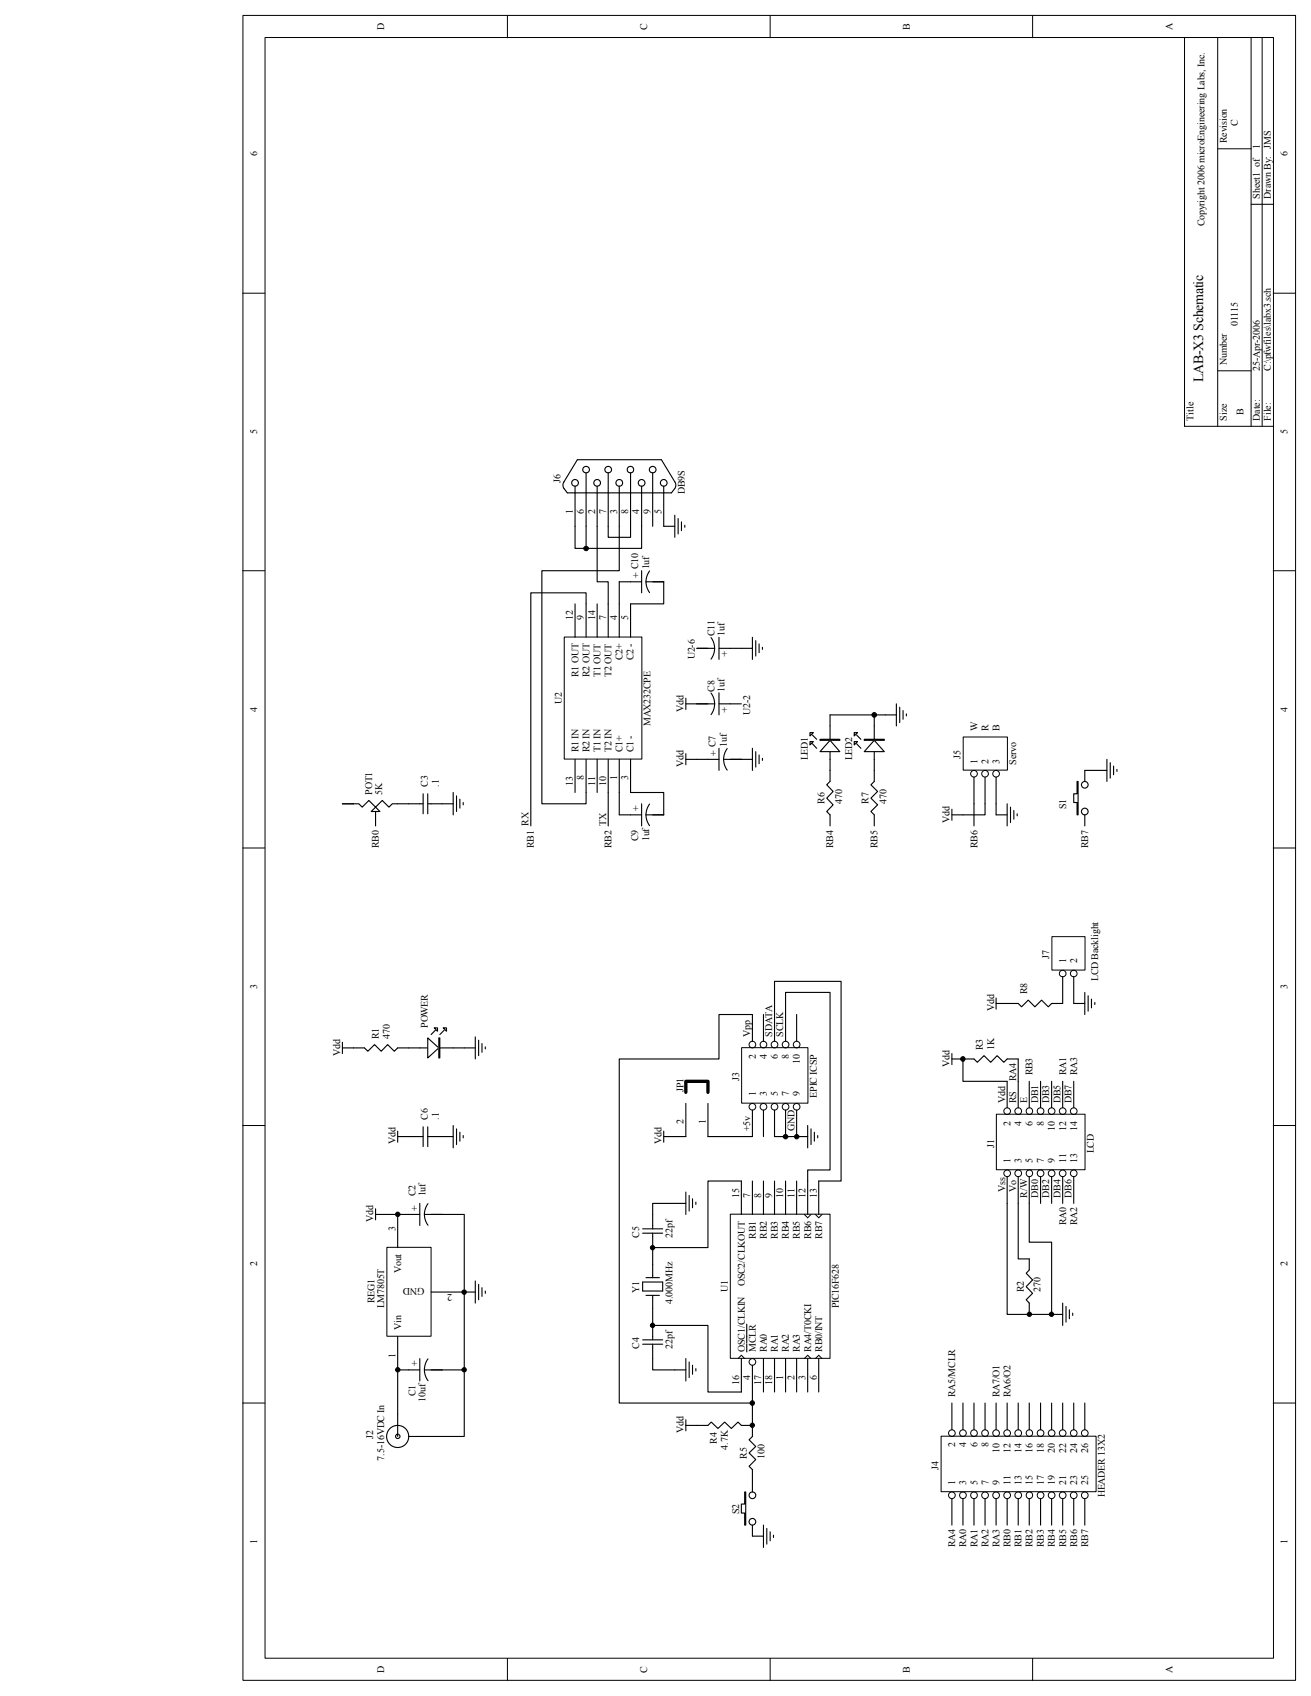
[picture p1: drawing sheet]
<svg xmlns="http://www.w3.org/2000/svg" width="216mm" height="279mm" viewBox="0 0 216 279" stroke-linecap="round" stroke-linejoin="round" font-family="sans-serif">
<g fill="none" stroke="#000" stroke-width=".16">
<path d="M40 2.5h173.4v274.3h-173.4zM43.6 6.2h166.1v267h-166.1zM83.6 2.6v3.6M126.8 2.6v3.6M170.1 2.6v3.6M195.1 6.2v64h14.6M200.5 6.2v64M206 6.2v64M207.9 6.2v64M200.5 24.5h5.5M206 33.7h3.7M40 48.3h3.6"/>
<path d="M209.7 48.3h3.6M200.5 61.1h5.5M40 94h3.6M209.7 94h3.6M40 139.7h3.6M209.7 139.7h3.6M40 185.4h3.6M209.7 185.4h3.6M40 231.1h3.6M209.7 231.1h3.6M83.6 273.2v3.7M126.8 273.2v3.7"/>
<path d="M170.1 273.2v3.7"/>
</g>
<path d="M63.8 205.5h7.2v14.6h-7.2z" fill="#fff"/>
<g fill="none" stroke="#000" stroke-width=".16">
<path d="M63.7 205.5h7.3v14.6h-7.3z"/>
<circle cx="65.5" cy="200.1" r=".37"/>
</g>
<g fill="none" stroke="#000" stroke-width=".18">
<path d="M61.8 199.1v1.9M69.1 198.2v3.7M70.5 198.3l-.5 1-.1 .8M61.8 200.1h1.9M69.1 200.1h-3.6v5.4M69.9 200.1l.1 .7 .5 1M69.9 200.1h2.9M71 212.9h7.3M78.3 211v3.7M78.8 211.6v2.5M79.4 212.1v1.5M79.9 212.7v.4"/>
<path d="M65.5 220.2v5.5h3.6M65.5 233v1.8M67.3 236.6h1.8M69.1 223.8v3.7M69.9 225.7l.1 .7 .5 1.1M69.9 225.7h2.9M70.5 223.9l-.5 1-.1 .8"/>
</g>
<circle cx="65.5" cy="200.1" r=".37" fill="#000"/>
<circle cx="65.5" cy="236.6" r=".37" fill="#fff"/>
<g fill="none" stroke="#000" stroke-width=".18">
<path d="M67.3 187.2h2.4M69.7 185.6v3.3M70.4 187.2h4.2M70.4 185.6v3.3M74.6 185.4v3.7M75.2 186v2.6M75.7 186.5v1.5M76.3 187.1v.4M72.8 200.1h3.7v36.5h-7.4M65.5 225.7v7.3M72.8 225.7h3.7"/>
<circle cx="65.5" cy="236.6" r="1.82"/>
<circle cx="65.5" cy="236.6" r=".37"/>
</g>
<path d="M155 236.6h25.5v9.1h-25.5z" fill="#fff"/>
<g fill="none" stroke="#000" stroke-width=".16">
<path d="M155 236.6h25.5v9.1h-25.5z"/>
<circle cx="156.8" cy="236.1" r=".55"/>
<circle cx="158.6" cy="236.1" r=".55"/>
<circle cx="160.4" cy="236.1" r=".55"/>
<circle cx="162.2" cy="236.1" r=".55"/>
<circle cx="164" cy="236.1" r=".55"/>
<circle cx="165.9" cy="236.1" r=".55"/>
<circle cx="167.7" cy="236.1" r=".55"/>
<circle cx="169.5" cy="236.1" r=".54"/>
<circle cx="171.4" cy="236.1" r=".55"/>
<circle cx="173.2" cy="236.1" r=".55"/>
<circle cx="175" cy="236.1" r=".55"/>
<circle cx="176.8" cy="236.1" r=".55"/>
<circle cx="178.6" cy="236.1" r=".55"/>
<circle cx="156.8" cy="246.3" r=".55"/>
<circle cx="158.6" cy="246.3" r=".55"/>
<circle cx="160.4" cy="246.3" r=".55"/>
<circle cx="162.2" cy="246.3" r=".55"/>
<circle cx="164" cy="246.3" r=".55"/>
<circle cx="165.9" cy="246.3" r=".55"/>
<circle cx="167.7" cy="246.3" r=".55"/>
<circle cx="169.5" cy="246.3" r=".54"/>
<circle cx="171.4" cy="246.3" r=".55"/>
<circle cx="173.2" cy="246.3" r=".55"/>
<circle cx="175" cy="246.3" r=".55"/>
<circle cx="176.8" cy="246.3" r=".55"/>
<circle cx="178.6" cy="246.3" r=".55"/>
</g>
<g fill="none" stroke="#000" stroke-width=".18">
<path d="M56.4 132.4h2.7l.5 .6 1.1-1.1 1.1 1.1 1.1-1.1 1.2 1.1 .5-.6h2.7M61.8 133v3.1M65.5 186.4v1.8M65.5 187.2h1.8M156.8 231.1v4.4M158.6 231.1v4.4M160.4 231.1v4.4M162.2 231.1v4.4M164 231.1v4.4M165.9 231.1v4.4M167.7 231.1v4.4M169.5 231.1v4.4"/>
<path d="M171.4 231.1v4.4M173.2 231.1v4.4M175 231.1v4.4M176.8 231.1v4.4M178.6 231.1v4.4M156.8 246.9v4.3M158.6 246.9v4.3M160.4 246.9v4.3M162.2 246.9v4.3M164 246.9v4.3M165.9 246.9v4.3M167.7 246.9v4.3"/>
<path d="M169.5 246.9v4.3M171.4 246.9v4.3M173.2 246.9v4.3M175 246.9v4.3M176.8 246.9v4.3M178.6 246.9v4.3"/>
</g>
<path d="M61.1 133.7l.7-.7 .8 .7z" fill="#fff"/>
<path d="M144 117.8v9.1M61.1 133.7l.7-.7 .8 .7zM72.8 132.4h1.8M74.6 130.6v3.6M75.2 131.1v2.6M75.7 131.7v1.4M76.3 132.2v.4M141.1 121.1l.7 .7M141.1 122.5l.7 .8" fill="none" stroke="#000" stroke-width=".18"/>
<path d="M144 122l1.6 1.8h-3.3z" fill="#fff"/>
<path d="M144 122l1.6 1.8h-3.3z" fill="none" stroke="#000" stroke-width=".18"/>
<path d="M142.3 121.8h3.3v.2h-3.3z" fill-rule="evenodd" fill="#fff"/>
<path d="M142.3 121.8h3.3v.2h-3.3z" fill="none" stroke="#000" stroke-width=".18"/>
<path d="M140.7 120.7h.5l-.5 .5z" fill="#fff"/>
<path d="M140.7 120.7h.5l-.5 .5z" fill="none" stroke="#000" stroke-width=".18"/>
<path d="M140.7 122.2h.5l-.5 .5z" fill="#fff"/>
<path d="M136.7 117.8v9.1M133.8 121.1l.7 .7M133.8 122.5l.7 .8M140.7 122.2h.5l-.5 .5z" fill="none" stroke="#000" stroke-width=".18"/>
<path d="M136.7 122l1.6 1.8h-3.3z" fill="#fff"/>
<path d="M136.7 122l1.6 1.8h-3.3z" fill="none" stroke="#000" stroke-width=".18"/>
<path d="M135 121.8h3.3v.2h-3.3z" fill-rule="evenodd" fill="#fff"/>
<path d="M135 121.8h3.3v.2h-3.3z" fill="none" stroke="#000" stroke-width=".18"/>
<path d="M133.4 120.7h.5l-.5 .5z" fill="#fff"/>
<path d="M133.4 120.7h.5l-.5 .5z" fill="none" stroke="#000" stroke-width=".18"/>
<path d="M133.4 122.2h.5l-.5 .5z" fill="#fff"/>
<path d="M133.4 122.2h.5l-.5 .5zM67.3 172.6h9.2M71.7 169.7l-.7 .7M73.2 169.7l-.8 .7" fill="none" stroke="#000" stroke-width=".18"/>
<path d="M70.4 171l1.9 1.6-1.9 1.7z" fill="#fff"/>
<path d="M70.4 171l1.9 1.6-1.9 1.7z" fill="none" stroke="#000" stroke-width=".18"/>
<path d="M72.3 171h.1v3.3h-.1z" fill-rule="evenodd" fill="#fff"/>
<path d="M72.3 171h.1v3.3h-.1z" fill="none" stroke="#000" stroke-width=".18"/>
<path d="M73 169.3h.5v.6z" fill="#fff"/>
<path d="M73 169.3h.5v.6z" fill="none" stroke="#000" stroke-width=".18"/>
<path d="M71.5 169.3h.6v.6z" fill="#fff"/>
<path d="M178.6 126.9v1.8M178.6 134.2v1.9M56.4 171.7v1.9M56.4 172.6h1.8M71.5 169.3h.6v.6z" fill="none" stroke="#000" stroke-width=".18"/>
<path d="M177.4 128.7h.1v5.5h-.1v-2h-.6v-1.4h.6z" fill-rule="evenodd" fill="#fff"/>
<g fill="none" stroke="#000" stroke-width=".18">
<path d="M136.7 126.9v1.8l-.6 .6 1.1 1.1-1.1 1.1 1.1 1.1-1.1 1.1 .6 .5v1.9M144 126.9v1.8l-.6 .6 1.1 1.1-1.1 1.1 1.1 1.1-1.1 1.1 .6 .5v1.9M177.4 128.7h.1v5.5h-.1v-2h-.6v-1.4h.6zM58.2 172.6h1.8l.6 .6 1.1-1.1 1.1 1.1 1-1.1 1.1 1.1 .6-.6h1.8M63.7 200.1h1.8M65.5 234.8v1.8"/>
<circle cx="178.6" cy="133.7" r=".55"/>
<circle cx="178.6" cy="129.3" r=".55"/>
</g>
<path d="M93 104.9h12.7v20.1h-12.7z" fill="#fff"/>
<path d="M92.9 104.9h12.8v20.2h-12.8z" fill="none" stroke="#000" stroke-width=".16"/>
<g fill="none" stroke="#000" stroke-width=".18">
<path d="M95.1 75.7h13.8l2.3 3.8 .1 .4a1.68 1.68 0 0 1-.7 1.3h-17.2a1.67 1.67 0 0 1-.7-1.3l.1-.4zM96.5 77.9v12.4M100.2 77.9v10.6h3.6v-10.6M107.5 77.9v8.8M94.7 80.1v10.2h11v-10.2M94.7 99.5v5.5M96.5 99.5v5.5M98.3 80.1v15.7h1.9v9.2M98.3 99.5v5.5M102 80.1v13.9h-12.8v38.4h7.3v-7.3M105.7 95.8h-3.7v9.2M105.7 94v3.7"/>
<path d="M106.4 95.8l.1 .8 .5 1M106.4 95.8h2.9v3.7h-5.5v5.5M107 94.1l-.5 1-.1 .7M109.3 80.1v6.6h1.8M111.1 84.9v3.6M111.7 85.4v2.6M112.2 86v1.4M112.8 86.5v.4M112.9 116h4.8M112.9 115v1.9M114.8 106.8h2.9M117.1 105l.5 1.1 .1 .7"/>
<path d="M117.1 114.2l.5 1 .1 .8M117.7 106.8l-.1 .8-.5 1M117.7 116l-.1 .7-.5 1M118.4 106.8h5.5M118.4 105v3.6M118.4 114.1v3.7M118.4 116h3.7M123.9 105v3.6M124.5 105.5v2.6M125 106.1v1.4M125.6 106.6v.4M94.7 125.1v5.5"/>
<path d="M98.3 125.1v5.5M100.2 125.1v5.5M102 125.1v9.1h3.7M103.8 125.1v5.5h5.5v3.6h-2.9M105.7 132.4v3.7M106.4 134.2l.1 .8 .5 1M107 132.5l-.5 1-.1 .7M112.9 125.1h5.5M112.9 124.2v1.8M118.4 123.3v3.6M119.2 125.1l.2 1.1 .4 .7M119.2 125.1h4.7"/>
<path d="M119.8 123.3l-.4 .7-.2 1.1M123.9 123.3v3.6M124.5 123.8v2.6M125 124.4v1.4M125.6 124.9v.4"/>
<circle cx="94.7" cy="79.5" r=".55"/>
<circle cx="96.5" cy="77.4" r=".54"/>
<circle cx="98.3" cy="79.5" r=".55"/>
<circle cx="100.2" cy="77.4" r=".54"/>
<circle cx="102" cy="79.6" r=".56"/>
<circle cx="103.8" cy="77.4" r=".54"/>
<circle cx="105.7" cy="79.5" r=".55"/>
<circle cx="107.5" cy="77.4" r=".54"/>
<circle cx="109.3" cy="79.5" r=".55"/>
</g>
<path d="M158.7 121.4h7.2v5.4h-7.2z" fill="#fff"/>
<g fill="none" stroke="#000" stroke-width=".16">
<path d="M158.6 121.4h7.3v5.5h-7.3z"/>
<circle cx="160.4" cy="127.5" r=".55"/>
<circle cx="162.2" cy="127.5" r=".55"/>
<circle cx="164" cy="127.5" r=".55"/>
</g>
<g fill="none" stroke="#000" stroke-width=".18">
<path d="M96.5 99.5v-1.8h-9.1v38.4M136.7 117.8h10.9M147.6 116v3.6M148.2 116.5v2.5M148.7 117.1v1.4M149.3 117.6v.3M56.4 132.4h1.8M100.2 130.6v5.5M156.8 133.3v1.8M160.4 128v8.1M162.2 128v6.2h-5.4M164 128v6.2h1.9"/>
<path d="M165.9 132.4v3.7M166.4 133v2.5M167 133.5v1.5M167.5 134.1v.3M178.6 126.9h3.7M182.3 125.1v3.6M182.8 125.6v2.6M183.4 126.2v1.4M183.9 126.7v.4M76.5 172.6h1.8M78.3 170.8v3.7M78.8 171.4v2.5"/>
<path d="M79.4 171.9v1.5M79.9 172.5v.3"/>
</g>
<path d="M164.1 183.6h14.6v9.1h-14.6z" fill="#fff"/>
<g fill="none" stroke="#000" stroke-width=".16">
<path d="M164.1 183.6h14.6v9.1h-14.6z"/>
<circle cx="165.9" cy="193.3" r=".55"/>
<circle cx="165.9" cy="183" r=".55"/>
<circle cx="167.7" cy="183" r=".55"/>
<circle cx="167.7" cy="193.3" r=".55"/>
<circle cx="169.5" cy="183" r=".54"/>
<circle cx="169.5" cy="193.3" r=".54"/>
<circle cx="171.4" cy="193.3" r=".55"/>
<circle cx="171.4" cy="183" r=".55"/>
<circle cx="173.2" cy="183" r=".55"/>
<circle cx="173.2" cy="193.3" r=".55"/>
<circle cx="175" cy="193.3" r=".55"/>
<circle cx="175" cy="183" r=".55"/>
<circle cx="176.8" cy="183" r=".55"/>
<circle cx="176.8" cy="193.3" r=".55"/>
</g>
<g fill="none" stroke="#000" stroke-width=".18">
<path d="M165.9 178.1v4.4M167.7 178.1v4.4M169.5 178.1v4.4M171.4 178.1v4.4M173.2 178.1v4.4M175 178.1v4.4M176.8 178.1v4.4M165.9 193.8v22.7h9.1M167.7 193.8v13.6h1.8v1.8l-.5 .6 1.1 1.1-1.1 1.1 1.1 1.1-1.1 1 .5 .6v1.8M169.5 193.8v4.4M171.4 193.8v4.4M173.2 193.8v4.4"/>
<path d="M175 193.8v4.4M176.8 193.8v4.4M175 214.7v3.7M175.6 215.2v2.6M176.1 215.8v1.5M176.7 216.3v.4"/>
</g>
<path d="M173.3 154.3h5.4v5.5h-5.4z" fill="#fff"/>
<g fill="none" stroke="#000" stroke-width=".16">
<path d="M173.2 154.3h5.5v5.5h-5.5z"/>
<circle cx="175" cy="160.4" r=".54"/>
<circle cx="176.8" cy="160.4" r=".54"/>
</g>
<g fill="none" stroke="#000" stroke-width=".18">
<path d="M67.3 132.4h2.4M69.7 130.8v3.3M70.4 132.4h2.4M70.4 130.8v3.3M156.8 174.5h3.6l.6 .5 1.1-1.1 1.1 1.1 1-1.1 1.1 1.1 .6-.5h1.8v3.6M156.8 173.6v1.8M158.6 174.5v3.6h7.3M164 164.4v1.8M175 160.9v4.4h-1.8l-.6 .6-1.1-1.1-1.1 1.1-1.1-1.1-1.1 1.1-.5-.6h-3.7M176.8 160.9v4.4h1.8M178.6 163.5v3.6M179.2 164v2.6"/>
<path d="M179.7 164.6v1.4M180.3 165.1v.4M169.5 198.2v6.4h3.7v11.9M123.9 243.9v1.9M123.9 251.2v1.9"/>
</g>
<path d="M122.6 245.8h.2v5.4h-.2v-1.9h-.5v-1.5h.5z" fill-rule="evenodd" fill="#fff"/>
<g fill="none" stroke="#000" stroke-width=".18">
<path d="M112.9 234.8h3.7l.5-.5 1.1 1 1.1-1 1.1 1 1.1-1 .6 .5h1.8v1.8l-.5 .6 1.1 1.1-1.1 1.1 1.1 1.1-1.1 1.1 .5 .5v1.8M112.9 233.9v1.8M122.6 245.8h.2v5.4h-.2v-1.9h-.5v-1.5h.5z"/>
<circle cx="123.9" cy="250.7" r=".55"/>
<circle cx="123.9" cy="246.3" r=".55"/>
</g>
<path d="M122.2 172.6h10.9v9.1h-10.9z" fill="#fff"/>
<g fill="none" stroke="#000" stroke-width=".16">
<path d="M122.1 172.6h11v9.1h-11z"/>
<circle cx="123.9" cy="172.1" r=".55"/>
<circle cx="125.7" cy="172.1" r=".55"/>
<circle cx="127.6" cy="172.1" r=".55"/>
<circle cx="129.4" cy="172.1" r=".55"/>
<circle cx="131.2" cy="172.1" r=".55"/>
<circle cx="123.9" cy="182.3" r=".55"/>
<circle cx="125.7" cy="182.3" r=".55"/>
<circle cx="127.6" cy="182.3" r=".55"/>
<circle cx="129.4" cy="182.3" r=".55"/>
<circle cx="131.2" cy="182.3" r=".55"/>
</g>
<g fill="none" stroke="#000" stroke-width=".18">
<path d="M123.9 167.1v4.4M125.7 167.1v4.4M127.6 167.1v4.4M129.4 167.1v4.4M131.2 167.1v4.4M109.3 186.4v1.8M112.9 198.2h-5.4v4.2M112.9 181.8v5.4h-3.6M112.9 196.4v3.7M113.5 196.9v2.6M114 197.5v1.5M114.6 198v.4"/>
<path d="M116.6 181.8v5.4h7.3v-4.3M125.7 182.9v4.3M127.6 182.9v4.3M129.4 182.9v4.3M131.2 182.9v4.3h1.8M133 185.4v3.7M133.6 186v2.6M134.1 186.5v1.5M134.7 187.1v.4M105.8 202.4h3.3M105.8 203.2h3.3M105.8 211.2h3.3v1.5h-3.3z"/>
<path d="M106.4 210.5h2.2M106.4 213.4h2.2M107.5 203.2v7.3M107.5 213.4v2.2M107.5 218.4v2.3M105.8 220.7h3.3M105.8 221.4h3.3M107.5 221.4v4.3h5.4M112.9 223.8v3.7M113.5 224.4v2.5M114 224.9v1.5M114.6 225.5v.3"/>
</g>
<path d="M112.9 180v-1.9h3.7v1.9" fill="none" stroke="#000" stroke-width=".55"/>
<path d="M120.3 200h16.4v23.7h-16.4z" fill="#fff"/>
<g fill="none" stroke="#000" stroke-width=".16">
<path d="M120.3 200h16.4v23.8h-16.4zM132.5 200.1l.5 .5 .6-.5M134.3 200.1l.5 .5 .6-.5M121.5 223.8l.6-.5 .5 .5M132.5 223.8l.5-.5 .6 .5M134.3 223.8l.5-.5 .6 .5"/>
<circle cx="96.5" cy="90.4" r=".37"/>
<circle cx="144" cy="117.8" r=".38"/>
<circle cx="158.6" cy="174.4" r=".37"/>
<circle cx="129.4" cy="187.3" r=".37"/>
<circle cx="131.2" cy="187.3" r=".36"/>
<circle cx="76.4" cy="212.9" r=".36"/>
<circle cx="107.5" cy="205.5" r=".36"/>
<circle cx="107.5" cy="218.3" r=".37"/>
<circle cx="169.5" cy="216.5" r=".36"/>
<circle cx="173.2" cy="216.5" r=".36"/>
<circle cx="65.5" cy="225.7" r=".36"/>
<circle cx="76.4" cy="225.7" r=".36"/>
<circle cx="123.9" cy="234.8" r=".36"/>
<circle cx="123.9" cy="231.1" r=".37"/>
<circle cx="123.9" cy="224.4" r=".55"/>
</g>
<g fill="none" stroke="#000" stroke-width=".18">
<path d="M123.9 167.1h-5.5v7.4h-16.4v56.6h21.9M127.6 167.1v-5.4h10.9v32.9h-3.7v5.5M129.4 167.1v-3.6h7.3v29.2h-3.7v7.4M123.9 194.6v5.5M125.7 194.6v5.5M127.6 194.6v5.5M127.6 187.2h3.6M129.4 194.6v5.5M131.2 194.6v5.5M107.5 215.6v2.8h9.1v10.9h5.5v-5.5M122.1 200.1v-5.5h-5.5v10.9h-9.1M123 218.1v3.2"/>
<path d="M123 221.4v1.3M123.9 224.9v9.9M125.7 223.8v5.5M127.6 223.8v5.5M129.4 223.8v5.5M131.2 223.8v5.5M133 223.8v5.5M134.8 223.8v5.5M123.9 253.1h1.8M125.7 251.2v3.7M126.3 251.8v2.6M126.8 252.3v1.5"/>
<path d="M127.4 252.9v.4"/>
</g>
<g fill="#000">
<circle cx="96.5" cy="90.4" r=".37"/>
<circle cx="144" cy="117.8" r=".38"/>
<circle cx="158.6" cy="174.4" r=".37"/>
<circle cx="129.4" cy="187.3" r=".37"/>
<circle cx="131.2" cy="187.3" r=".36"/>
<circle cx="76.4" cy="212.9" r=".36"/>
<circle cx="107.5" cy="205.5" r=".36"/>
<circle cx="107.5" cy="218.3" r=".37"/>
<circle cx="169.5" cy="216.5" r=".36"/>
<circle cx="173.2" cy="216.5" r=".36"/>
<circle cx="65.5" cy="225.7" r=".36"/>
<circle cx="76.4" cy="225.7" r=".36"/>
<circle cx="123.9" cy="234.8" r=".36"/>
<circle cx="123.9" cy="231.1" r=".37"/>
</g>
<text font-size="2.3" x="198.2" y="62.9" transform="rotate(-90 198.2 62.9)">LAB-X3 Schematic</text>
<g font-size="1.6">
<text x="63.3" y="5" transform="rotate(-90 63.3 5)">D</text>
<text x="106.6" y="5" transform="rotate(-90 106.6 5)">C</text>
<text x="149.8" y="5" transform="rotate(-90 149.8 5)">B</text>
<text x="193.1" y="5" transform="rotate(-90 193.1 5)">A</text>
<text x="202" y="23.6" transform="rotate(-90 202 23.6)">Revision</text>
<text x="203.8" y="20.8" transform="rotate(-90 203.8 20.8)">C</text>
<text x="42.3" y="25.8" transform="rotate(-90 42.3 25.8)">6</text>
<text x="207.5" y="24.5" transform="rotate(-90 207.5 24.5)">1</text>
<text x="209.3" y="24.5" transform="rotate(-90 209.3 24.5)">JMS</text>
<text x="212" y="25.8" transform="rotate(-90 212 25.8)">6</text>
<text x="207.5" y="32.7" transform="rotate(-90 207.5 32.7)">Sheet1 of</text>
<text x="209.3" y="32.7" transform="rotate(-90 209.3 32.7)">Drawn By:</text>
<text x="198.4" y="37.3" transform="rotate(-90 198.4 37.3)">Copyright 2006 microEngineering Labs, Inc.</text>
<text x="203.8" y="53.8" transform="rotate(-90 203.8 53.8)">01115</text>
<text x="202" y="60.2" transform="rotate(-90 202 60.2)">Number</text>
<text x="207.5" y="61.1" transform="rotate(-90 207.5 61.1)">25-Apr-2006</text>
<text x="209.3" y="61.1" transform="rotate(-90 209.3 61.1)">C:\pfwfiles\labx3.sch</text>
<text x="42.3" y="71.5" transform="rotate(-90 42.3 71.5)">5</text>
<text x="196.6" y="69.3" transform="rotate(-90 196.6 69.3)">Title</text>
<text x="202" y="69.3" transform="rotate(-90 202 69.3)">Size</text>
<text x="204.8" y="68.4" transform="rotate(-90 204.8 68.4)">B</text>
<text x="207.5" y="69.3" transform="rotate(-90 207.5 69.3)">Date:</text>
<text x="209.3" y="69.3" transform="rotate(-90 209.3 69.3)">File:</text>
<text x="212" y="71.5" transform="rotate(-90 212 71.5)">5</text>
<text x="92.3" y="79.5" transform="rotate(-90 92.3 79.5)">J6</text>
<text x="112.8" y="81.4" transform="rotate(-90 112.8 81.4)">DB9S</text>
<text x="94.3" y="84.7" transform="rotate(-90 94.3 84.7)">1</text>
<text x="96.1" y="84.7" transform="rotate(-90 96.1 84.7)">6</text>
<text x="98" y="84.7" transform="rotate(-90 98 84.7)">2</text>
<text x="99.8" y="84.7" transform="rotate(-90 99.8 84.7)">7</text>
<text x="101.6" y="84.7" transform="rotate(-90 101.6 84.7)">3</text>
<text x="103.5" y="84.7" transform="rotate(-90 103.5 84.7)">8</text>
<text x="105.3" y="84.7" transform="rotate(-90 105.3 84.7)">4</text>
<text x="107.1" y="84.7" transform="rotate(-90 107.1 84.7)">9</text>
<text x="108.9" y="84.7" transform="rotate(-90 108.9 84.7)">5</text>
<text x="105.3" y="95.3" transform="rotate(-90 105.3 95.3)">+ C10</text>
<text x="106.9" y="93.8" transform="rotate(-90 106.9 93.8)">1uf</text>
<text x="94.3" y="102.2" transform="rotate(-90 94.3 102.2)">12</text>
<text x="96.1" y="102.2" transform="rotate(-90 96.1 102.2)">9</text>
<text x="98" y="102.2" transform="rotate(-90 98 102.2)">14</text>
<text x="99.8" y="102.2" transform="rotate(-90 99.8 102.2)">7</text>
<text x="101.6" y="102.2" transform="rotate(-90 101.6 102.2)">4</text>
<text x="103.5" y="102.2" transform="rotate(-90 103.5 102.2)">5</text>
<text x="117.7" y="104.8" transform="rotate(-90 117.7 104.8)">C11</text>
<text x="118.8" y="107.3" transform="rotate(90 118.8 107.3)">+</text>
<text x="119.3" y="104.8" transform="rotate(-90 119.3 104.8)">1uf</text>
<text x="95.2" y="111.5" transform="rotate(-90 95.2 111.5)">R1 OUT</text>
<text x="97.1" y="111.5" transform="rotate(-90 97.1 111.5)">R2 OUT</text>
<text x="98.9" y="111.5" transform="rotate(-90 98.9 111.5)">T1 OUT</text>
<text x="100.7" y="111.5" transform="rotate(-90 100.7 111.5)">T2 OUT</text>
<text x="102.5" y="108.8" transform="rotate(-90 102.5 108.8)">C2+</text>
<text x="104.4" y="108.8" transform="rotate(-90 104.4 108.8)">C2 -</text>
<text x="114.4" y="108.6" transform="rotate(-90 114.4 108.6)">U2-6</text>
<text x="117.7" y="113.9" transform="rotate(-90 117.7 113.9)">C8</text>
<text x="119.3" y="113.9" transform="rotate(-90 119.3 113.9)">1uf</text>
<text x="42.3" y="117.2" transform="rotate(-90 42.3 117.2)">4</text>
<text x="92.5" y="115.9" transform="rotate(-90 92.5 115.9)">U2</text>
<text x="107.1" y="119.6" transform="rotate(-90 107.1 119.6)">MAX232CPE</text>
<text x="112.6" y="117.2" transform="rotate(-90 112.6 117.2)">Vdd</text>
<text x="118.8" y="116.5" transform="rotate(90 118.8 116.5)">+</text>
<text x="123.5" y="117.8" transform="rotate(-90 123.5 117.8)">U2-2</text>
<text x="212" y="117.2" transform="rotate(-90 212 117.2)">4</text>
<text x="95.2" y="124" transform="rotate(-90 95.2 124)">R1 IN</text>
<text x="97.1" y="124" transform="rotate(-90 97.1 124)">R2 IN</text>
<text x="98.9" y="124" transform="rotate(-90 98.9 124)">T1 IN</text>
<text x="100.7" y="124" transform="rotate(-90 100.7 124)">T2 IN</text>
<text x="102.5" y="124" transform="rotate(-90 102.5 124)">C1+</text>
<text x="104.4" y="124" transform="rotate(-90 104.4 124)">C1 -</text>
<text x="118.1" y="124.5" transform="rotate(-90 118.1 124.5)">+ C7</text>
<text x="119.7" y="123.1" transform="rotate(-90 119.7 123.1)">1uf</text>
<text x="133" y="125.3" transform="rotate(-90 133 125.3)">LED1</text>
<text x="140.3" y="125.3" transform="rotate(-90 140.3 125.3)">LED2</text>
<text x="158.2" y="125.1" transform="rotate(-90 158.2 125.1)">J5</text>
<text x="161" y="125.8" transform="rotate(-90 161 125.8)">1</text>
<text x="161" y="120.5" transform="rotate(-90 161 120.5)">W</text>
<text x="162.8" y="125.8" transform="rotate(-90 162.8 125.8)">2</text>
<text x="162.8" y="120.5" transform="rotate(-90 162.8 120.5)">R</text>
<text x="164.6" y="125.8" transform="rotate(-90 164.6 125.8)">3</text>
<text x="164.6" y="120.5" transform="rotate(-90 164.6 120.5)">B</text>
<text x="167.3" y="126" transform="rotate(-90 167.3 126)">Servo</text>
<text x="61.3" y="130.9" transform="rotate(-90 61.3 130.9)">POT1</text>
<text x="62.9" y="130.9" transform="rotate(-90 62.9 130.9)">5K</text>
<text x="70.4" y="129.6" transform="rotate(-90 70.4 129.6)">C3</text>
<text x="72.3" y="129.6" transform="rotate(-90 72.3 129.6)">.1</text>
<text x="94.3" y="129.5" transform="rotate(-90 94.3 129.5)">13</text>
<text x="96.1" y="128.5" transform="rotate(-90 96.1 128.5)">8</text>
<text x="98" y="129.5" transform="rotate(-90 98 129.5)">11</text>
<text x="99.8" y="129.5" transform="rotate(-90 99.8 129.5)">10</text>
<text x="101.6" y="128.5" transform="rotate(-90 101.6 128.5)">1</text>
<text x="103.5" y="128.5" transform="rotate(-90 103.5 128.5)">3</text>
<text x="112.6" y="126.4" transform="rotate(-90 112.6 126.4)">Vdd</text>
<text x="87" y="136.1" transform="rotate(-90 87 136.1)">RX</text>
<text x="99.8" y="136.1" transform="rotate(-90 99.8 136.1)">TX</text>
<text x="105.3" y="133.6" transform="rotate(-90 105.3 133.6)">+</text>
<text x="135.8" y="132.4" transform="rotate(-90 135.8 132.4)">R6</text>
<text x="138.7" y="132.4" transform="rotate(-90 138.7 132.4)">470</text>
<text x="143" y="132.4" transform="rotate(-90 143 132.4)">R7</text>
<text x="146" y="132.4" transform="rotate(-90 146 132.4)">470</text>
<text x="156.4" y="135.5" transform="rotate(-90 156.4 135.5)">Vdd</text>
<text x="175.6" y="133.3" transform="rotate(-90 175.6 133.3)">S1</text>
<text x="62.4" y="139.7" transform="rotate(-90 62.4 139.7)">RB0</text>
<text x="87.9" y="139.7" transform="rotate(-90 87.9 139.7)">RB1</text>
<text x="100.7" y="139.7" transform="rotate(-90 100.7 139.7)">RB2</text>
<text x="105.1" y="138.6" transform="rotate(-90 105.1 138.6)">C9</text>
<text x="106.9" y="138.6" transform="rotate(-90 106.9 138.6)">1uf</text>
<text x="137.2" y="139.7" transform="rotate(-90 137.2 139.7)">RB4</text>
<text x="144.5" y="139.7" transform="rotate(-90 144.5 139.7)">RB5</text>
<text x="161" y="139.7" transform="rotate(-90 161 139.7)">RB6</text>
<text x="179.2" y="139.7" transform="rotate(-90 179.2 139.7)">RB7</text>
<text x="172.8" y="158" transform="rotate(-90 172.8 158)">J7</text>
<text x="175.6" y="158.7" transform="rotate(-90 175.6 158.7)">1</text>
<text x="177.4" y="158.7" transform="rotate(-90 177.4 158.7)">2</text>
<text x="180.8" y="161.6" transform="rotate(-90 180.8 161.6)">LCD Backlight</text>
<text x="42.3" y="162.9" transform="rotate(-90 42.3 162.9)">3</text>
<text x="163.7" y="166.6" transform="rotate(-90 163.7 166.6)">Vdd</text>
<text x="169.2" y="163.8" transform="rotate(-90 169.2 163.8)">R8</text>
<text x="212" y="162.9" transform="rotate(-90 212 162.9)">3</text>
<text x="56" y="173.9" transform="rotate(-90 56 173.9)">Vdd</text>
<text x="62.4" y="171.2" transform="rotate(-90 62.4 171.2)">R1</text>
<text x="64.2" y="171.2" transform="rotate(-90 64.2 171.2)">470</text>
<text x="70.4" y="169.3" transform="rotate(-90 70.4 169.3)">POWER</text>
<text x="123.5" y="170.8" transform="rotate(-90 123.5 170.8)">Vpp</text>
<text x="127.2" y="170.8" transform="rotate(-90 127.2 170.8)">SDATA</text>
<text x="129" y="170.8" transform="rotate(-90 129 170.8)">SCLK</text>
<text x="161.8" y="173" transform="rotate(-90 161.8 173)">R3</text>
<text x="163.7" y="173" transform="rotate(-90 163.7 173)">1K</text>
<text x="112.6" y="179.9" transform="rotate(-90 112.6 179.9)">JP1</text>
<text x="121.7" y="178.1" transform="rotate(-90 121.7 178.1)">J3</text>
<text x="124.5" y="174.5" transform="rotate(-90 124.5 174.5)">2</text>
<text x="126.3" y="174.5" transform="rotate(-90 126.3 174.5)">4</text>
<text x="128.1" y="174.5" transform="rotate(-90 128.1 174.5)">6</text>
<text x="129.9" y="174.5" transform="rotate(-90 129.9 174.5)">8</text>
<text x="131.7" y="175.3" transform="rotate(-90 131.7 175.3)">10</text>
<text x="156.4" y="175.7" transform="rotate(-90 156.4 175.7)">Vdd</text>
<text x="167.3" y="178.1" transform="rotate(-90 167.3 178.1)">RA4</text>
<text x="170.1" y="177.2" transform="rotate(-90 170.1 177.2)">RB3</text>
<text x="175.6" y="177.2" transform="rotate(-90 175.6 177.2)">RA1</text>
<text x="177.4" y="177.2" transform="rotate(-90 177.4 177.2)">RA3</text>
<text x="70.4" y="184.5" transform="rotate(-90 70.4 184.5)">C6</text>
<text x="72.3" y="184.5" transform="rotate(-90 72.3 184.5)">.1</text>
<text x="112.6" y="185.2" transform="rotate(-90 112.6 185.2)">2</text>
<text x="116.2" y="185.2" transform="rotate(-90 116.2 185.2)">1</text>
<text x="124.5" y="180.6" transform="rotate(-90 124.5 180.6)">1</text>
<text x="126.3" y="180.6" transform="rotate(-90 126.3 180.6)">3</text>
<text x="128.1" y="180.6" transform="rotate(-90 128.1 180.6)">5</text>
<text x="129.9" y="180.6" transform="rotate(-90 129.9 180.6)">7</text>
<text x="131.7" y="180.6" transform="rotate(-90 131.7 180.6)">9</text>
<text x="134.5" y="180.8" transform="rotate(-90 134.5 180.8)">EPIC ICSP</text>
<text x="165.5" y="181.7" transform="rotate(-90 165.5 181.7)">Vdd</text>
<text x="166.4" y="185.4" transform="rotate(-90 166.4 185.4)">2</text>
<text x="167.3" y="181.7" transform="rotate(-90 167.3 181.7)">RS</text>
<text x="168.2" y="185.4" transform="rotate(-90 168.2 185.4)">4</text>
<text x="169.2" y="181.7" transform="rotate(-90 169.2 181.7)">E</text>
<text x="170.1" y="185.4" transform="rotate(-90 170.1 185.4)">6</text>
<text x="171" y="181.7" transform="rotate(-90 171 181.7)">DB1</text>
<text x="171.9" y="185.4" transform="rotate(-90 171.9 185.4)">8</text>
<text x="172.8" y="181.7" transform="rotate(-90 172.8 181.7)">DB3</text>
<text x="174.6" y="181.7" transform="rotate(-90 174.6 181.7)">DB5</text>
<text x="176.4" y="181.7" transform="rotate(-90 176.4 181.7)">DB7</text>
<text x="65.2" y="188.5" transform="rotate(-90 65.2 188.5)">Vdd</text>
<text x="108.9" y="188.5" transform="rotate(-90 108.9 188.5)">Vdd</text>
<text x="123.5" y="186.3" transform="rotate(-90 123.5 186.3)">+5v</text>
<text x="130.9" y="186.3" transform="rotate(-90 130.9 186.3)">GND</text>
<text x="163.7" y="189.1" transform="rotate(-90 163.7 189.1)">J1</text>
<text x="166.4" y="191.6" transform="rotate(-90 166.4 191.6)">1</text>
<text x="168.2" y="191.6" transform="rotate(-90 168.2 191.6)">3</text>
<text x="170.1" y="191.6" transform="rotate(-90 170.1 191.6)">5</text>
<text x="171.9" y="191.6" transform="rotate(-90 171.9 191.6)">7</text>
<text x="173.7" y="191.6" transform="rotate(-90 173.7 191.6)">9</text>
<text x="173.7" y="186.3" transform="rotate(-90 173.7 186.3)">10</text>
<text x="175.6" y="191.6" transform="rotate(-90 175.6 191.6)">11</text>
<text x="175.6" y="186.3" transform="rotate(-90 175.6 186.3)">12</text>
<text x="177.4" y="191.6" transform="rotate(-90 177.4 191.6)">13</text>
<text x="177.4" y="186.3" transform="rotate(-90 177.4 186.3)">14</text>
<text x="180.1" y="190" transform="rotate(-90 180.1 190)">LCD</text>
<text x="68.4" y="197.1" transform="rotate(-90 68.4 197.1)">C2</text>
<text x="70.1" y="197.1" transform="rotate(-90 70.1 197.1)">1uf</text>
<text x="121.7" y="197.3" transform="rotate(-90 121.7 197.3)">15</text>
<text x="123.5" y="197.3" transform="rotate(-90 123.5 197.3)">7</text>
<text x="125.3" y="197.3" transform="rotate(-90 125.3 197.3)">8</text>
<text x="127.2" y="197.3" transform="rotate(-90 127.2 197.3)">9</text>
<text x="129" y="197.3" transform="rotate(-90 129 197.3)">10</text>
<text x="130.9" y="197.3" transform="rotate(-90 130.9 197.3)">11</text>
<text x="132.7" y="197.3" transform="rotate(-90 132.7 197.3)">12</text>
<text x="134.5" y="197.3" transform="rotate(-90 134.5 197.3)">13</text>
<text x="165.5" y="196.4" transform="rotate(-90 165.5 196.4)">Vss</text>
<text x="167.3" y="196.4" transform="rotate(-90 167.3 196.4)">Vo</text>
<text x="169.2" y="197.3" transform="rotate(-90 169.2 197.3)">R/W</text>
<text x="171" y="197.3" transform="rotate(-90 171 197.3)">DB0</text>
<text x="172.8" y="197.3" transform="rotate(-90 172.8 197.3)">DB2</text>
<text x="174.6" y="197.3" transform="rotate(-90 174.6 197.3)">DB4</text>
<text x="176.4" y="197.3" transform="rotate(-90 176.4 197.3)">DB6</text>
<text x="61.5" y="201.3" transform="rotate(-90 61.5 201.3)">Vdd</text>
<text x="65.2" y="202.8" transform="rotate(-90 65.2 202.8)">3</text>
<text x="68.8" y="199.5" transform="rotate(-90 68.8 199.5)">+</text>
<text x="105.3" y="203.9" transform="rotate(-90 105.3 203.9)">C5</text>
<text x="110.7" y="203.9" transform="rotate(-90 110.7 203.9)">22pf</text>
<text x="175.6" y="201.9" transform="rotate(-90 175.6 201.9)">RA0</text>
<text x="177.4" y="201.9" transform="rotate(-90 177.4 201.9)">RA2</text>
<text x="42.3" y="208.6" transform="rotate(-90 42.3 208.6)">2</text>
<text x="66" y="209.7" transform="rotate(-90 66 209.7)">Vout</text>
<text x="124.5" y="204" transform="rotate(-90 124.5 204)">RB1</text>
<text x="126.3" y="204" transform="rotate(-90 126.3 204)">RB2</text>
<text x="128.1" y="204" transform="rotate(-90 128.1 204)">RB3</text>
<text x="129.9" y="204" transform="rotate(-90 129.9 204)">RB4</text>
<text x="131.7" y="204" transform="rotate(-90 131.7 204)">RB5</text>
<text x="133.6" y="204" transform="rotate(-90 133.6 204)">RB6</text>
<text x="135.4" y="204" transform="rotate(-90 135.4 204)">RB7</text>
<text x="212" y="208.6" transform="rotate(-90 212 208.6)">2</text>
<text x="61.7" y="214.7" transform="rotate(-90 61.7 214.7)">REG1</text>
<text x="63.3" y="215.6" transform="rotate(-90 63.3 215.6)">LM7805T</text>
<text x="69.9" y="212.2" transform="rotate(-180 69.9 212.2)">GND</text>
<text x="74.5" y="213.1" transform="rotate(-180 74.5 213.1)">2</text>
<text x="105.3" y="213" transform="rotate(-90 105.3 213)">Y1</text>
<text x="110.7" y="214.8" transform="rotate(-90 110.7 214.8)">4.000MHz</text>
<text x="119.9" y="212.9" transform="rotate(-90 119.9 212.9)">U1</text>
<text x="122.6" y="211.9" transform="rotate(-90 122.6 211.9)">OSC2/CLKOUT</text>
<text x="138.1" y="215.6" transform="rotate(-90 138.1 215.6)">PIC16F628</text>
<text x="168.6" y="212.9" transform="rotate(-90 168.6 212.9)">R2</text>
<text x="171.4" y="212.9" transform="rotate(-90 171.4 212.9)">270</text>
<text x="66" y="219.1" transform="rotate(-90 66 219.1)">Vin</text>
<text x="65.2" y="223.6" transform="rotate(-90 65.2 223.6)">1</text>
<text x="68.8" y="225.1" transform="rotate(-90 68.8 225.1)">+</text>
<text x="105.3" y="222.2" transform="rotate(-90 105.3 222.2)">C4</text>
<text x="110.7" y="222.2" transform="rotate(-90 110.7 222.2)">22pf</text>
<text x="122.6" y="222.7" transform="rotate(-90 122.6 222.7)">OSC1/CLKIN</text>
<text x="123.5" y="227.3" transform="rotate(-90 123.5 227.3)">4</text>
<text x="124.5" y="222.7" transform="rotate(-90 124.5 222.7)">MCLR</text>
<text x="126.3" y="222.7" transform="rotate(-90 126.3 222.7)">RA0</text>
<text x="128.1" y="222.7" transform="rotate(-90 128.1 222.7)">RA1</text>
<text x="129" y="227.3" transform="rotate(-90 129 227.3)">1</text>
<text x="129.9" y="222.7" transform="rotate(-90 129.9 222.7)">RA2</text>
<text x="130.9" y="227.3" transform="rotate(-90 130.9 227.3)">2</text>
<text x="131.7" y="222.7" transform="rotate(-90 131.7 222.7)">RA3</text>
<text x="132.7" y="227.3" transform="rotate(-90 132.7 227.3)">3</text>
<text x="133.6" y="222.7" transform="rotate(-90 133.6 222.7)">RA4/T0CKI</text>
<text x="134.5" y="227.3" transform="rotate(-90 134.5 227.3)">6</text>
<text x="135.4" y="222.7" transform="rotate(-90 135.4 222.7)">RB0/INT</text>
<text x="68.4" y="230" transform="rotate(-90 68.4 230)">C1</text>
<text x="70.1" y="230.9" transform="rotate(-90 70.1 230.9)">10uf</text>
<text x="121.7" y="228.2" transform="rotate(-90 121.7 228.2)">16</text>
<text x="125.3" y="228.2" transform="rotate(-90 125.3 228.2)">17</text>
<text x="127.2" y="228.2" transform="rotate(-90 127.2 228.2)">18</text>
<text x="157.3" y="230.2" transform="rotate(-90 157.3 230.2)">RA5/MCLR</text>
<text x="164.6" y="230.2" transform="rotate(-90 164.6 230.2)">RA7/O1</text>
<text x="166.4" y="230.2" transform="rotate(-90 166.4 230.2)">RA6/O2</text>
<text x="61.5" y="237" transform="rotate(-90 61.5 237)">J2</text>
<text x="112.6" y="236.1" transform="rotate(-90 112.6 236.1)">Vdd</text>
<text x="118.1" y="237.9" transform="rotate(-90 118.1 237.9)">R4</text>
<text x="119.9" y="238.8" transform="rotate(-90 119.9 238.8)">4.7K</text>
<text x="157.3" y="238.4" transform="rotate(-90 157.3 238.4)">2</text>
<text x="159.1" y="238.4" transform="rotate(-90 159.1 238.4)">4</text>
<text x="161" y="238.4" transform="rotate(-90 161 238.4)">6</text>
<text x="162.8" y="238.4" transform="rotate(-90 162.8 238.4)">8</text>
<text x="164.6" y="239.4" transform="rotate(-90 164.6 239.4)">10</text>
<text x="166.4" y="239.4" transform="rotate(-90 166.4 239.4)">12</text>
<text x="168.2" y="239.4" transform="rotate(-90 168.2 239.4)">14</text>
<text x="170.1" y="239.4" transform="rotate(-90 170.1 239.4)">16</text>
<text x="171.9" y="239.4" transform="rotate(-90 171.9 239.4)">18</text>
<text x="173.7" y="239.4" transform="rotate(-90 173.7 239.4)">20</text>
<text x="175.6" y="239.4" transform="rotate(-90 175.6 239.4)">22</text>
<text x="177.4" y="239.4" transform="rotate(-90 177.4 239.4)">24</text>
<text x="179.2" y="239.4" transform="rotate(-90 179.2 239.4)">26</text>
<text x="63.3" y="240.6" transform="rotate(-90 63.3 240.6)">7.5-16VDC In</text>
<text x="123" y="240.3" transform="rotate(-90 123 240.3)">R5</text>
<text x="125.9" y="240.3" transform="rotate(-90 125.9 240.3)">100</text>
<text x="154.6" y="242.1" transform="rotate(-90 154.6 242.1)">J4</text>
<text x="157.3" y="244.6" transform="rotate(-90 157.3 244.6)">1</text>
<text x="159.1" y="244.6" transform="rotate(-90 159.1 244.6)">3</text>
<text x="161" y="244.6" transform="rotate(-90 161 244.6)">5</text>
<text x="162.8" y="244.6" transform="rotate(-90 162.8 244.6)">7</text>
<text x="164.6" y="244.6" transform="rotate(-90 164.6 244.6)">9</text>
<text x="166.4" y="244.6" transform="rotate(-90 166.4 244.6)">11</text>
<text x="168.2" y="244.6" transform="rotate(-90 168.2 244.6)">13</text>
<text x="170.1" y="244.6" transform="rotate(-90 170.1 244.6)">15</text>
<text x="171.9" y="244.6" transform="rotate(-90 171.9 244.6)">17</text>
<text x="173.7" y="244.6" transform="rotate(-90 173.7 244.6)">19</text>
<text x="175.6" y="244.6" transform="rotate(-90 175.6 244.6)">21</text>
<text x="177.4" y="244.6" transform="rotate(-90 177.4 244.6)">23</text>
<text x="179.2" y="244.6" transform="rotate(-90 179.2 244.6)">25</text>
<text x="121.7" y="249.4" transform="rotate(-90 121.7 249.4)">S2</text>
<text x="181.9" y="246.7" transform="rotate(-90 181.9 246.7)">HEADER 13X2</text>
<text x="42.3" y="254.3" transform="rotate(-90 42.3 254.3)">1</text>
<text x="157.3" y="254.9" transform="rotate(-90 157.3 254.9)">RA4</text>
<text x="159.1" y="254.9" transform="rotate(-90 159.1 254.9)">RA0</text>
<text x="161" y="254.9" transform="rotate(-90 161 254.9)">RA1</text>
<text x="162.8" y="254.9" transform="rotate(-90 162.8 254.9)">RA2</text>
<text x="164.6" y="254.9" transform="rotate(-90 164.6 254.9)">RA3</text>
<text x="166.4" y="254.9" transform="rotate(-90 166.4 254.9)">RB0</text>
<text x="168.2" y="254.9" transform="rotate(-90 168.2 254.9)">RB1</text>
<text x="170.1" y="254.9" transform="rotate(-90 170.1 254.9)">RB2</text>
<text x="171.9" y="254.9" transform="rotate(-90 171.9 254.9)">RB3</text>
<text x="173.7" y="254.9" transform="rotate(-90 173.7 254.9)">RB4</text>
<text x="175.6" y="254.9" transform="rotate(-90 175.6 254.9)">RB5</text>
<text x="177.4" y="254.9" transform="rotate(-90 177.4 254.9)">RB6</text>
<text x="179.2" y="254.9" transform="rotate(-90 179.2 254.9)">RB7</text>
<text x="212" y="254.3" transform="rotate(-90 212 254.3)">1</text>
<text x="63.3" y="275.5" transform="rotate(-90 63.3 275.5)">D</text>
<text x="106.6" y="275.5" transform="rotate(-90 106.6 275.5)">C</text>
<text x="149.8" y="275.5" transform="rotate(-90 149.8 275.5)">B</text>
<text x="193.1" y="275.5" transform="rotate(-90 193.1 275.5)">A</text>
</g>
</svg>
